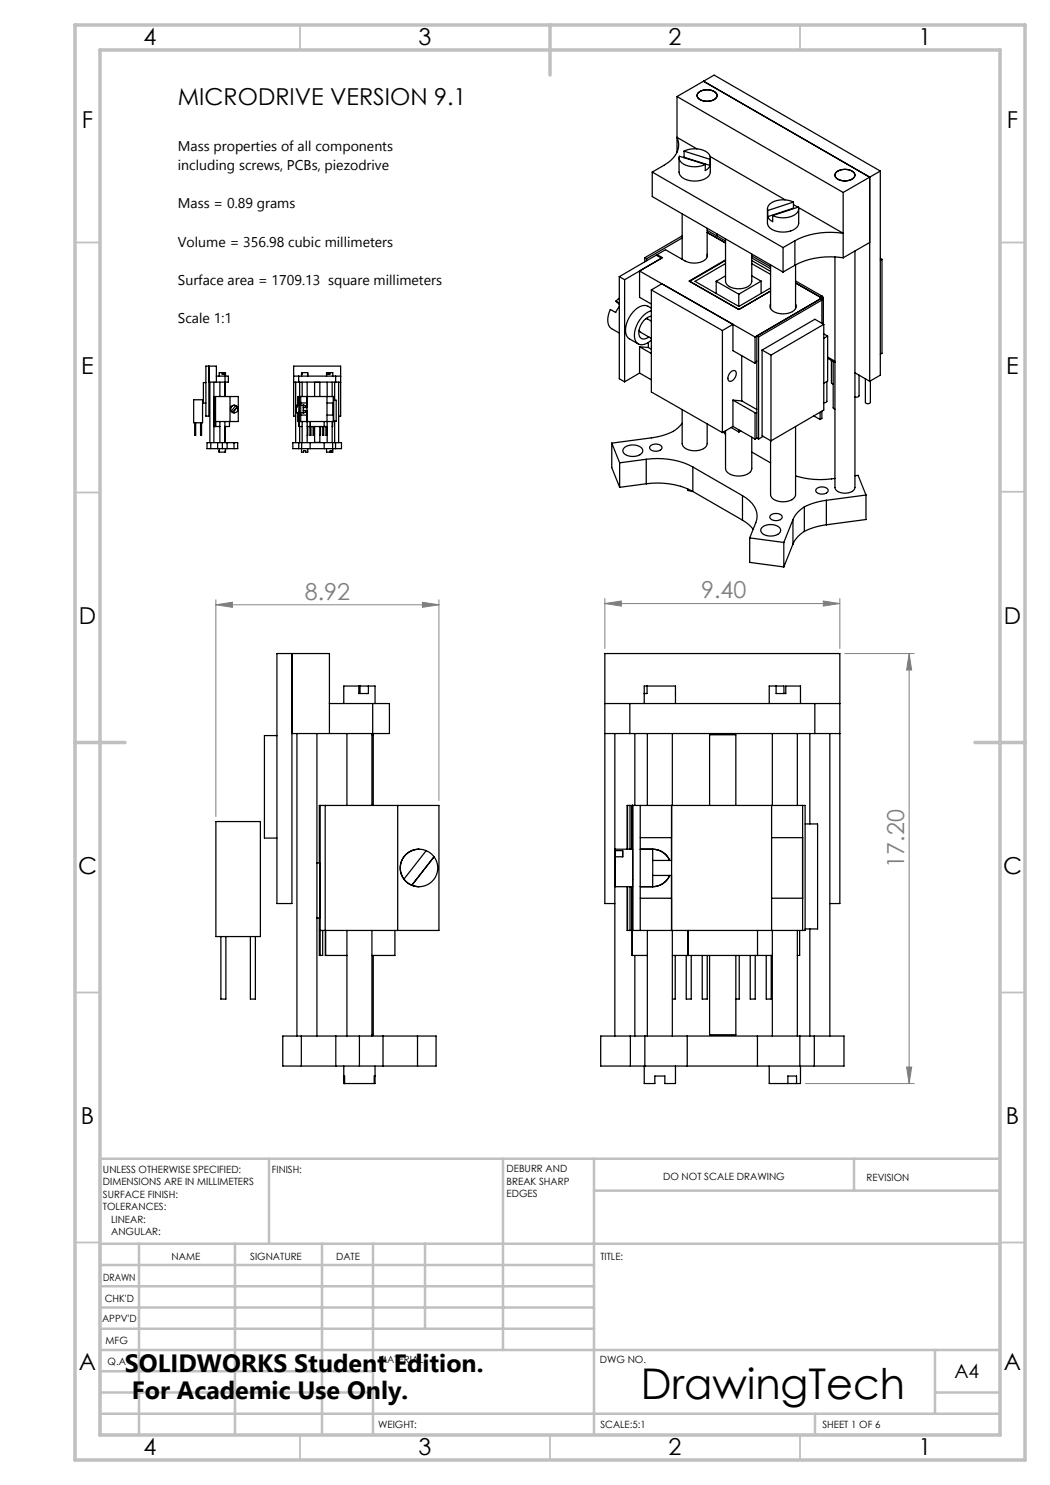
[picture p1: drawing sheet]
<svg xmlns="http://www.w3.org/2000/svg" width="210mm" height="297mm" viewBox="0 0 210 297" stroke-linecap="round" stroke-linejoin="round" font-family="sans-serif">
<g fill="none" stroke="#808080" stroke-width=".2">
<path d="M43.2 120v43.3M87.8 120v40.1M121 119.7v10M168 119.7v10M43.2 121l3.3-.5v1zM43.2 121h44.6M84.5 120.5l3.3 .5-3.3 .5zM121 120.7l3.3-.5v1zM121 120.7h47M164.7 120.2l3.3 .5-3.3 .5zM169 130.7h13.8M181.8 130.7l.5 3.3h-1z"/>
<path d="M181.8 130.7v86M161.1 216.7h21.7M181.3 213.4h1l-.5 3.3z"/>
</g>
<g fill="none" stroke="#c0c0c0" stroke-width=".35">
<path d="M60 5v5M160 5v5M15 48.5h5M200 48.5h5M15 98.5h5M200 98.3h5M15 198.5h5M200 198.5h5M15 248.5h5M200 248.5h5M60 287v5M110 287v5"/>
<path d="M160 287v5"/>
</g>
<g fill="none" stroke="#c0c0c0" stroke-width=".5">
<path d="M53.8 231.8v17M100.6 231.8v38.2M118.8 231.8v55.2M118.8 238.1h81.2M170.8 231.8v6.3M200 231.8h-180v55.2M20 248.8h180M20 257.3h98.8M20 253h98.8M27.8 248.8v38.2M47 248.8v38.2M64.4 248.8v38.2"/>
<path d="M74.6 248.8v38.2M85 248.8v17M20 265.8h98.8M20 261.5h98.8M20 278.5h54.6M20 274.3h54.6M20 270h180M187 278.5h13M187 270v12.8M20 282.8h180M163 282.8v4.2"/>
</g>
<path d="M15 5h190v287h-190zM20 10h180v277h-180zM110 5v10M15 148.5h10M195 148.5h10" fill="none" stroke="#c0c0c0" stroke-width=".7"/>
<g fill="#808080">
<path d="M121 120.7l3.3-.5v1zM164.7 120.2l3.3 .5-3.3 .5zM43.2 121l3.3-.5v1zM84.5 120.5l3.3 .5-3.3 .5z"/>
<path d="M181.3 213.4h1l-.5 3.3zM181.8 130.7l.5 3.3h-1z"/>
</g>
<g fill="none" stroke="#000" stroke-width=".25">
<path d="M135.4 19.3l7.4-4.3 33.3 19.2M135.4 19.3l33.2 19.2M135.4 19.3v11.2M139.6 18.6a2.71 2.71 0 0 1 3.7 .2 1.09 1.09 0 0 1-1.1 1.4 2.24 2.24 0 0 1-2.8-1zM139.7 18.5a2.64 2.64 0 0 1 3.7 .4 1.27 1.27 0 0 1-1.4 1.3h-.9a1.51 1.51 0 0 1-1.7-1.2zM140.7 16.2l33.2 19.2v40.9M130.5 34.4l26.1 15.1M130.5 34.4v4.9l26.1 15.1M135.8 31.6v2.8a2.32 2.32 0 0 0 2.5 1.8 3.7 3.7 0 0 0 3.7-1.3l.1-3.3M135.9 31.2l5.2 1.7a4.4 4.4 0 0 1-5-.6l-.2-.4zM136.8 30.2a4.4 4.4 0 0 1 5 .7l.2 .3v.7M136.8 30.2v1.3"/>
<path d="M136.8 31.5h-.1M136.8 31.5l5.2 1.6M136.8 30.2l5.2 1.7M139.4 29.8l-4-2.3a4 4 0 0 1-1.8 5l-3.1 1.9M141.1 32.9v1.2l.6-.5 .3-.5M142 31.9v1.2M142 31.3l15.1 8.7M167.3 34.4a2.64 2.64 0 0 1 3.7 .4 1.28 1.28 0 0 1-1.4 1.3 1.98 1.98 0 0 1-2.6-1.1zM167.4 34.3a2.81 2.81 0 0 1 3.5 .3 1.05 1.05 0 0 1-1 1.5 2.32 2.32 0 0 1-2.9-1v-.2zM168.6 38.5v13.1M176.1 34.2l-7.5 4.3M176.1 34.2v40.8l-2.2 1.3"/>
<path d="M123.9 59.6l-.7 .6M123.9 55.3l1 .6M123.9 55.3v20.4l1 .7M124.9 55.9v20.5M129 51.5v.9M129 51.5l.3 .2M129.3 51.7v.5M130.3 58l14.2 8.1M130.3 58v20.4l14.2 8.1M131.4 50.9l1.1 .6-7.6 4.4M131.4 50.9v.2M132.3 51.6l-1.1-.6-7.3 4.3"/>
<path d="M132.4 56.8l-2.1 1.2M136.4 42.8v9.1M136.4 47.6l-7.1 4.1M136.4 47.2l-7.4 4.3M141.4 50.9a1.5 1.5 0 0 1-1.3 1.6l-1.6 .1-1.1-.2-4.3-2.4-1.7 .9M141.4 45.7v5.7M141.4 46.5l3.7 2.1M141.4 46.1l3.7 2.1M143.2 56.3v2.4M143.2 56.3l4.6 2.5M143.4 46.8v.4M145.1 47.8v8.4a2.37 2.37 0 0 0 2.8 1.6 2.16 2.16 0 0 0 2.5-1.6v-5.4"/>
<path d="M145.1 52l-7.3 4.2 10 5.7 6.3-3.7M145.1 55.2l-1.9 1.1M145.1 52.1l-7.2 4.2M145.1 52.7l-6.1 3.6 8.8 5M147.8 58.8v2.5M150.4 51.6l3.7 2.1M150.4 51.2l3.7 2.1M150.4 55.2l1.8 1M150.4 52.1l3.7 2.2M150.4 52.7l3.7 2.2M152.2 56.2l-4.4 2.6M152.2 56.2v2.5"/>
<path d="M153.5 41.8v2.8a2.67 2.67 0 0 0 2.9 1.8 3.1 3.1 0 0 0 3.3-1.6v-3M153.5 42.1v1.2M154.1 53v8.7M154.1 57.6l-6.3 3.7M154.5 43.1l5.2-1.7a1.58 1.58 0 0 1-1.3 1.8l-1.7 .4-1.1-.1zM154.5 43.1v1.2l-.6-.4-.4-.6M156.6 49.5v4.9M158.7 40.4a4.4 4.4 0 0 0-5 .7l-.2 .7v.3M158.7 40.9l.9 .5M158.7 41.6l.1 .1M158.7 40.4v1.2M158.7 41.6l-5.2 1.7"/>
<path d="M158.7 40.4l-5.2 1.7M159 48.2l-2.4 1.3M159 48.2v4.9M159 53.1l-2.4 1.3M159.1 53v8.7M159.1 56.6l5.3 3-13.4 7.8M159.1 56.2l5.3 3M159.7 41.5l8.9 5.2a15.6 15.6 0 0 0-9.6 1.5M164.4 59.2a.43 .43 0 0 1 .3 .4 .43 .43 0 0 1-.3 .4M164.4 59.2l-.4 .2 .2 .2-.2 .2 .4 .2M164.7 59.6v5.2M168.6 51.6a15.6 15.6 0 0 0-9.6 1.5"/>
<path d="M171 50.2v47.3a1.88 1.88 0 0 1-2.4 1.1 1.56 1.56 0 0 1-1.6-1.1v-46.1M173.9 48.5l-5.3 3.1M176.1 51.7l.3 .2M176.4 51.9l-.3 .2M176.4 51.9v18.8l-.3 .2M38.7 79.9h1.8v4.6h-1.8zM41.2 76.5h-.5v4.1h.5M41.8 73.2v10h-.6v-10h2.1v3.2M41.8 76.4h1.5M42 76.4v12.1M42.8 76.4v12.1M42.9 79.3h.2"/>
<path d="M42.9 79.3v2.3M42.9 79.3v6M43.1 79.3h4.6v5h-4.8M43.1 79.3v6h.9M43.3 75.2h1.7M43.3 76.4h1.7M44 76.4v2.9M44.5 74.5h-.7v.7M44.5 74.5v.3h.3v-.3M44.5 74.5h.3M44.5 74.5v.3M44.8 74.5h.3v.7"/>
<path d="M45 76.5v2.8M45 76.4v2.9M45 75.2h.7v1.2h-.7M45 75.2v1.2M46 79.3v5M58.7 75.2h1M58.7 76.4h1M59.1 76.4v12.1M59.6 79.3v1.8M59.7 75.2v1.2M59.7 75.2h7.4M59.7 76.4h7.4"/>
<path d="M59.7 79.3h.1M59.7 79.3h-.1v1.8M59.7 79.3v1.8M59.8 79.3h6.9v5h-7M59.8 79.3v1.8M59.8 79.3v5M59.8 79.3h.1M59.9 76.4v2.9M60.1 79.3v5M60.4 74.5v.3h-.1M60.4 74.5h1.2v.7M60.4 74.5h-.1v.7"/>
<path d="M60.4 76.4v2.9M61.4 79.3v5M61.4 76.4v2.9M61.6 74.8h.1M62.9 79.3v-2.8h1.1v2.8M65.4 79.3v5M65.4 76.4v2.9M65.6 74.5v.3h.4v-.3h.6v.7M65.6 74.5h-.3v.7M65.6 74.5h.3v.3M66.4 76.4v2.9M66.6 79.3v5"/>
<path d="M66.9 76.4v3.6M67.1 75.2h1M67.1 76.4h1M67.1 75.2v1.2M67.7 76.4v12.1M123.2 60.2l.7 .4M123.2 60.2l.7 .7M123.9 61.3l-.8 1.2-1-.6a3 3 0 0 0 .2 3.8l1.6 .9M127.8 66.1l.3 .3 2.2 1.3M127.9 69.4v5.2M127.9 69.4l2.4 1.3M127.9 69.4l1.8 .1"/>
<path d="M127.9 74.6l2.4 1.4M127.9 74.6l-3 1.8M129.1 63.8h.4l.8 .4M129.7 69.5l.6 .3M129.7 68.5v1M130.3 62.2a5.4 5.4 0 0 0-3.3 5.7 1.64 1.64 0 0 0 2.8 .5l.5-.4M130.3 63.2a3.4 3.4 0 0 0-2.4 4.1 1.13 1.13 0 0 0 1.9 .1M130.3 61.6a2.25 2.25 0 0 0-3.3 .4 5 5 0 0 0-1.6 5.3l.5 .5 1.8 1M130.3 60.8l-2.4-1.3v-5.3l23.1 13.2M144.5 66.1l2.1-1.2v5.2l4.4 2.6M144.5 66.1v20.4M146.2 74.4a.61 .61 0 0 1 1 0 1.57 1.57 0 0 1-1.3 1.9 1.04 1.04 0 0 1 0-1.6z"/>
<path d="M148.3 71.1v9.1M151 67.4v5.3M151.4 72.2l-.4 .5M151.7 67.4v20.4M151.7 67.4l-.3-.2v20.4M152.4 70v17.2l1.8 1M152.4 70l1.8 1M154.1 60.8a1.2 1.2 0 0 0 .9 1.6 3.7 3.7 0 0 0 4.1-.6l.1-.6-.1-.4M154.2 71v17.2M164.4 60l-12.7 7.4M164.4 60v4.7M164.8 64.9l-1.8-1-10.6 6.1"/>
<path d="M164.8 64.9l-10.6 6.1M164.8 64.9v17.1l-10.6 6.2M164.8 66.8l.7 .4M165.4 76.3v4l-.2 .2h-.4M165.5 71.4l1.5 .8M165.5 71.6l1.5 .9M165.5 67.2l-.7 .5M165.5 67.2v9l-.7 .5M166.3 72.1v4.4l.3 .3M166.6 72.3v9.3l.4 .2M171 74.6l2.9 1.7M171.8 75v4.2l-.3 .2h-.5"/>
<path d="M173.1 75.8v4.7a.58 .58 0 0 0 1 0v-4.3M38.9 84.5v2.5h.2v-2.5M40.1 84.5v2.5h.2v-2.5M42.2 88.5v1.2M42.8 83.8h.1M42.8 81.6h.1M42.9 83.8v1.5h.1v-1M43.5 88.5h1M43.5 89.7h1M43.5 88.5h-2.1v1.2h2.1M43.5 88.5v1.2M43.8 90.1l.1 .3"/>
<path d="M43.8 90.4h.1M43.8 89.7v.7M43.9 90.4h.1M43.9 90.4h1.2M44 84.3v4.2M44.5 88.5h.9M44.5 89.7h.9M44.5 88.5v1.2M45 84.3v4.2M45 85.3v3.2M45.1 90.1v.3M45.1 89.7v.7"/>
<path d="M45.4 88.5h2.1v1.2h-2.1M45.4 88.5v1.2M45.9 84.3v1h-.9M46.3 82.3l.3 .2M46.3 82.3h.1M46.6 82.5h.1M46.8 88.5v1.2M46.9 81.1a.75 .75 0 0 0-.8 .7 .75 .75 0 0 0 .8 .8M46.9 82.6h.1M46.9 81.1h.1M47.1 81.1l.4 .3M47.1 81.1a.75 .75 0 0 0-.8 .2 .75 .75 0 0 0 0 1"/>
<path d="M47.1 81.1l-.8 1.2M47.5 81.4h.1M47.5 81.4a.75 .75 0 0 1 0 .9 .75 .75 0 0 1-.9 .2M47.5 81.4l-.9 1.1M59.1 83.2h-.4v-10h9.4v10h-.4M59.1 82.3h.1M59.1 81.1h.7v.5v1h-.7M59.1 81.1v1.5v-1.2h.3M59.1 81.1v1.2M59.1 81.1h.3M59.4 81.1v.3M59.6 82.6v1.7h.1"/>
<path d="M59.6 82.6v1.7M59.7 82.6v1.7M59.8 88.5v1.2M59.8 83.4h.1M59.8 82.6v2.7h.6M59.8 84.3h.1M59.9 85.3v3.2M60.1 82.6h.5M60.1 81.1h.5M60.1 83h1.3M60.1 80.6h1.3M60.3 89.7v.7h.4v-.3h.4v.3h.5v-.7"/>
<path d="M60.3 89.7h1.7M60.3 88.5h1.7M60.3 88.5v1.2M60.3 88.5h-1.7v1.2h1.7M60.4 84.3v4.2M60.6 81.1l.4 .1 .3 .3M60.6 81.1v1.5M60.6 82.1h.8M60.6 81.5h.8M61.3 82.1l-.3 .3-.4 .2M61.4 84.3v4.2M61.4 85.3h4"/>
<path d="M61.5 85.3v1.7h-.1M62 85.3v1.7h.2v-1.7M62 88.5v1.2M62 89.7h2.8M62 88.5h2.8M62.1 84.3v1M62.6 85.3v1.7h.2v-1.7M62.9 85.3v3.2h1.1v-3.2M64.1 85.3v1.7h-.1M64.5 85.3v1.7h.2v-1.7M64.8 88.5h1.7M64.8 88.5v1.2"/>
<path d="M64.8 84.3v1M65.2 85.3v1.7h.2v-1.7M65.3 89.7v.7h.8M65.4 83h1.2M65.4 80.6h1.2M65.4 84.3v4.2M66.1 90.4v-.3h.3v.3M66.1 90.4h.3M66.4 84.3v4.2M66.5 84.3l-.1 1M66.5 88.5l.1 1.9h-.2M66.5 88.5h1.8v1.2h-3.5"/>
<path d="M66.7 80h.5v4.2h-.5M66.9 84.2v4.3M67.1 88.5v1.2M122.4 88.6l1.5 4M122.4 88.6v4.9l1.5 4M123.9 92.6v4.9M124.9 89.5a2.64 2.64 0 0 1 3.6 .4 1.28 1.28 0 0 1-1.3 1.3 1.98 1.98 0 0 1-2.6-1.1zM129.2 91.9a15.5 15.5 0 0 1 9.4 1.5M129.2 96.8a15.5 15.5 0 0 1 9.4 1.5M129.2 91.9l-5.3 .7M129.2 91.9v4.9M129.2 96.8l-5.3 .7"/>
<path d="M130 89.2a1.63 1.63 0 0 1 2.4 .2 1.08 1.08 0 0 1-1.4 .8 .75 .75 0 0 1-.8-.2 .75 .75 0 0 1-.2-.8zM136.1 97.3h.1M136.4 84.7a7.1 7.1 0 0 1-4.9 2.7l-9.1 1.2M136.4 81.9v6.8a2.36 2.36 0 0 0 2.9 1.4h.5a1.72 1.72 0 0 0 1.6-1.4v-3.9M137.5 97.8v.3l1 .2M138.6 93.4l9.9 5.7M138.6 93.4v4.9M138.6 98.3l9.9 5.7M144.7 86.4l.4 .5M145.1 86.2v7.5a2.4 2.4 0 0 0 2.8 1.5 2.13 2.13 0 0 0 2.5-1.5v-6.3M145.1 86.2l-.2 .5M146.2 85.5l1.6 .9"/>
<path d="M146.6 80l4.4 2.6M146.6 85.3l4.4 2.5M146.6 80v5.3M146.6 85.3l-2.1 1.2M146.6 80l1.7 .2M147.8 86v.4M148.2 86.2l-.4 .2M148.3 80.2l3.1 1.7M148.5 99.1a4.5 4.5 0 0 1 2.7 5.4l-1.3 3.1M148.5 99.1v4.9M150.4 90.4l3.7 2.2M151 82.6v5.2"/>
<path d="M151 82.6h.4M151.4 87.6l.3 .2M151.4 87.6l-.4 .2M152.6 87.3l-.9 .5M159.1 95.2a16.9 16.9 0 0 0 7.9 .5M159.1 85.3v13.6a2.27 2.27 0 0 1-2.7 1.5l-.5-.1a1.81 1.81 0 0 1-1.8-1.4v-10.8M162.8 83.2l1.2 .7M163.3 97.8a1.63 1.63 0 0 1 2.3 .2 1.08 1.08 0 0 1-1.4 .8 .75 .75 0 0 1-.8-.2 .75 .75 0 0 1-.1-.8zM164 82.4v1.5M164.4 82.2v1.5l-.4 .2M171 95.2l.6-.1 1.6 3.9M173.2 99l-7.9 1.1"/>
<path d="M173.2 99v4.9l-7.9 1.1M148.5 104l1.4 1 .7 .9M149.9 107.6l6.9 .9M149.9 107.6v4.9l6.9 .9M152.4 105.5a2.64 2.64 0 0 1 3.7 .4 1.27 1.27 0 0 1-1.4 1.3h-.9a1.51 1.51 0 0 1-1.7-1.2zM154.1 103.1a1.63 1.63 0 0 1 2.3 .2 1.08 1.08 0 0 1-1.4 .8 .75 .75 0 0 1-.8-.2 .75 .75 0 0 1-.1-.8zM156.8 108.5v4.9M158.6 103.9l-1.8 4.6M158.6 103.9v4.9M158.6 108.8l-1.8 4.6M160.9 101.4a5.7 5.7 0 0 0-2.3 2.5M160.9 106.3a5.7 5.7 0 0 0-2.3 2.5"/>
<path d="M160.9 101.4v4.9M165.3 100.1a13.7 13.7 0 0 0-4.4 1.3M165.3 105a13.7 13.7 0 0 0-4.4 1.3M165.3 100.1v4.9M58.4 130.7v50h-3v-50h10.5v16M71.8 137.2h-3v3.5M71.8 137.2v1.5h1.9v-1.5M71.8 137.2h1.9M72 137.2v1.5M73.7 137.2h1.3v3.5M129.4 137.2v1.5h-.6M129.4 137.2h5.7v3.5"/>
<path d="M129.4 137.2h-.6v3.5M135.1 138.7h.1M155.2 137.2v1.5h2v-1.5h2.9v3.5M155.2 137.2h-1.4v3.5M155.2 137.2h1.6v1.5M55.4 147.1h-2.5v20.5h2.5M58.4 146.7h7.5M59.4 146.7v60.5M63.4 146.7v60.5M65.9 140.7h8.6M65.9 146.7h8.6M69.4 146.7v14.4"/>
<path d="M74.4 147h.2v14.1M74.4 146.7v14.4M74.5 140.7h3.4v6h-3.4M74.5 140.7v6M121 140.7h5M121 146.7h5M123 146.7v60.5M126 140.7v6M126 140.7h37M126 146.7h37M127 146.7v14.4M129.5 146.7v14.4"/>
<path d="M134.5 146.7v14.4M154.5 146.7v14.4M159.5 146.7v14.4M162 146.7v18.1M163 140.7h5M163 146.7h5M163 140.7v6M166 146.7v60.5M43.2 164.3h8.9v23h-8.9zM63.4 172.6h.5v11h-.5M64 161.1h1M64 161.1h-.1v11.5"/>
<path d="M64 161.1v30M65 161.1h22.8v25h-23.8M65 161.1l.1 30h4.3M79.5 161.1v25M80.8 175.8l.7 .7 .9 .6M80.8 175.8h.1M82.4 177.1h.1M83.8 169.8a3.8 3.8 0 0 0-3.8 3.8 3.8 3.8 0 0 0 3.8 3.7M83.8 177.3h.1M83.8 169.8h.1M85.2 170.1l.9 .5 .7 .8M85.2 170.1a3.8 3.8 0 0 0-4.4 1.2 3.8 3.8 0 0 0 0 4.5"/>
<path d="M85.2 170.1l-4.4 5.7M86.8 171.4h.1M86.8 171.4a3.8 3.8 0 0 1 0 4.5 3.8 3.8 0 0 1-4.4 1.2M86.8 171.4l-4.4 5.7M123 175.8h.1M123 169.8h3.5v3.6v3.9h-3.5M123 170.1v-.3v6M123 170.1h1.5M123 170.1v5.7M123 171.4v5.9zM123 171.4h1.5M124.5 170.1v1.3"/>
<path d="M125.4 177.3v8.8h.6M125.5 161.1v8.7M125.5 177.3v8.8M126 161.1h.4M126 161.1h-.6v8.7M126 161.1v8.7M126 177.3v8.8M126.4 161.1h34.6v25h-35M126.4 161.1v8.7M126.4 177.3v13.8h3.1M126.5 161.1v8.7M126.5 177.3v8.8"/>
<path d="M126.5 161.1v25M128 169.8h2.5v3.8v3.7h-2.5M128 179.6h6.3M128 167.5h6.3M128 161.1v25M130.5 169.8a3.7 3.7 0 0 1 3.5 2.3M130.5 175.1h3.8M130.5 172.1h3.8M134 175.1a3.8 3.8 0 0 1-3.5 2.2M134.3 161.1v25M141.9 161.1v-14.1h5.3v14.1M154.3 179.6h6.2v6.5"/>
<path d="M154.3 161.1v25M160.5 167.5v12.1M160.5 161.1v6.4h-6.2M161 164.8h2.5v21h-2.5M44.2 187.3v12.5h1v-12.5M50.1 187.3v12.5h1v-12.5M63.9 183.6v7.5h.6v-5M65.1 186.1v5M69.4 186.1v21.1M74.4 186.1v21.1M74.6 191.1v15.9h-.2M79 186.1v5h-4.6"/>
<path d="M123 180.7h-2v-50h47v50h-2M126.4 181.3h.1M127 191.1v16.1M129.5 186.1v21.1M134.5 186.1v21.1M134.5 191.1h20M135 191.1v8.7h-.5M137.2 191.1v8.7h1v-8.7M137.6 186.1v5M137.7 186.1v5M140.4 191.1v8.7h1v-8.7M141.9 191.1v15.9h5.3v-15.9"/>
<path d="M147.8 191.1v8.7h-.6M150 191.1v8.7h1v-8.7M151.5 186.1v5M153.2 191.1v8.7h1v-8.7M154.5 186.1v21.1M159.5 186.1v21.1M159.9 186.1v5h-.4M162 185.8v21.4M60.3 207.2v6M67.2 207.2h4.7M67.2 213.2h4.7M67.2 207.2h-10.6v6h10.6"/>
<path d="M67.2 207.2v6M68.8 215.2h.1v1.5M68.8 213.2v3.5M68.8 216.7h.1M68.8 215.2v1.5M68.9 216.7h5.9M71.9 207.2h4.7M71.9 213.2h4.7M71.9 207.2v6M75 215.2h-.2v1.5M75 213.2v3.5h-.2M76.6 207.2h10.6v6h-10.6"/>
<path d="M76.6 207.2v6M83.5 207.2v6M126.1 207.2v6M128.8 213.2v3.5h2.2v-1.5h2v1.5h2.1v-3.5M129 213.2h8.4M129 207.2h8.4M129 207.2v6M129 207.2h-8.9v6h8.9M137.4 213.2h14.1M137.4 207.2h14.1M137.4 207.2v6M151.5 213.2h8.5"/>
<path d="M151.5 207.2h8.5M151.5 207.2v6M153.8 213.2v3.5h3.8M157.6 216.7v-1.5h1.7v1.5M157.6 216.7h1.7M160 207.2v6M160 207.2h8.8v6h-8.8M160.1 213.2v3.5h-.8M162.9 207.2v6"/>
</g>
<text font-size="8.5" x="128.2" y="279.7">DrawingTech</text>
<g font-size="5">
<text x="25" y="274.4">SOLIDWORKS Student Edition.</text>
<text x="26.4" y="279.9">For Academic Use Only.</text>
</g>
<g font-size="4.7">
<text x="28.7" y="9">4</text>
<text x="83.7" y="9">3</text>
<text x="133.7" y="9">2</text>
<text x="183.7" y="9">1</text>
<text x="35.6" y="21.1">MICRODRIVE VERSION 9.1</text>
<text x="16.4" y="25.5">F</text>
<text x="201.4" y="25.5">F</text>
<text x="16.2" y="74.8">E</text>
<text x="201.2" y="74.8">E</text>
<text x="15.8" y="124.8">D</text>
<text x="200.8" y="124.8">D</text>
<text x="15.6" y="174.8">C</text>
<text x="200.6" y="174.8">C</text>
<text x="16.2" y="224.8">B</text>
<text x="201.2" y="224.8">B</text>
<text x="15.8" y="274">A</text>
<text x="200.8" y="274">A</text>
<text x="28.7" y="291">4</text>
<text x="83.7" y="291">3</text>
<text x="133.7" y="291">2</text>
<text x="183.7" y="291">1</text>
</g>
<g font-size="4.7" fill="#808080">
<text x="61" y="119.9">8.92</text>
<text x="140.2" y="119.7">9.40</text>
<text x="180.8" y="173.5" transform="rotate(-90 180.8 173.5)">17.20</text>
</g>
<text font-size="3.9" x="190.9" y="275.5">A4</text>
<g font-size="2.8">
<text x="35.6" y="30.2">Mass properties of all components</text>
<text x="35.6" y="34">including screws, PCBs, piezodrive</text>
<text x="35.6" y="41.7">Mass = 0.89 grams</text>
<text x="35.6" y="49.3">Volume = 356.98 cubic millimeters</text>
<text x="35.6" y="57">Surface area = 1709.13 square millimeters</text>
<text x="35.6" y="64.6">Scale 1:1</text>
</g>
<g font-size="2">
<text x="20.6" y="234.6">UNLESS OTHERWISE SPECIFIED:</text>
<text x="20.6" y="237.1">DIMENSIONS ARE IN MILLIMETERS</text>
<text x="20.6" y="239.6">SURFACE FINISH:</text>
<text x="54.4" y="234.6">FINISH:</text>
<text x="101.3" y="234.5">DEBURR AND</text>
<text x="101.3" y="237">BREAK SHARP</text>
<text x="101.3" y="239.5">EDGES</text>
<text x="132.6" y="236">DO NOT SCALE DRAWING</text>
<text x="173.3" y="236.2">REVISION</text>
<text x="20.6" y="242.1">TOLERANCES:</text>
<text x="22.2" y="244.6">LINEAR:</text>
<text x="22.2" y="247.1">ANGULAR:</text>
<text x="34.3" y="252">NAME</text>
<text x="50" y="251.9">SIGNATURE</text>
<text x="67.2" y="251.9">DATE</text>
<text x="120.1" y="251.9">TITLE:</text>
<text x="20.6" y="256.1">DRAWN</text>
<text x="20.9" y="260.3">CHK'D</text>
<text x="20.4" y="264.4">APPV'D</text>
<text x="21.1" y="268.8">MFG</text>
<text x="21.5" y="273">Q.A</text>
<text x="75.6" y="272.5">MATERIAL:</text>
<text x="120" y="272.5">DWG NO.</text>
<text x="75.6" y="285.5">WEIGHT:</text>
<text x="120.1" y="285.6">SCALE:5:1</text>
<text x="164.5" y="285.6">SHEET 1 OF 6</text>
</g>
</svg>
